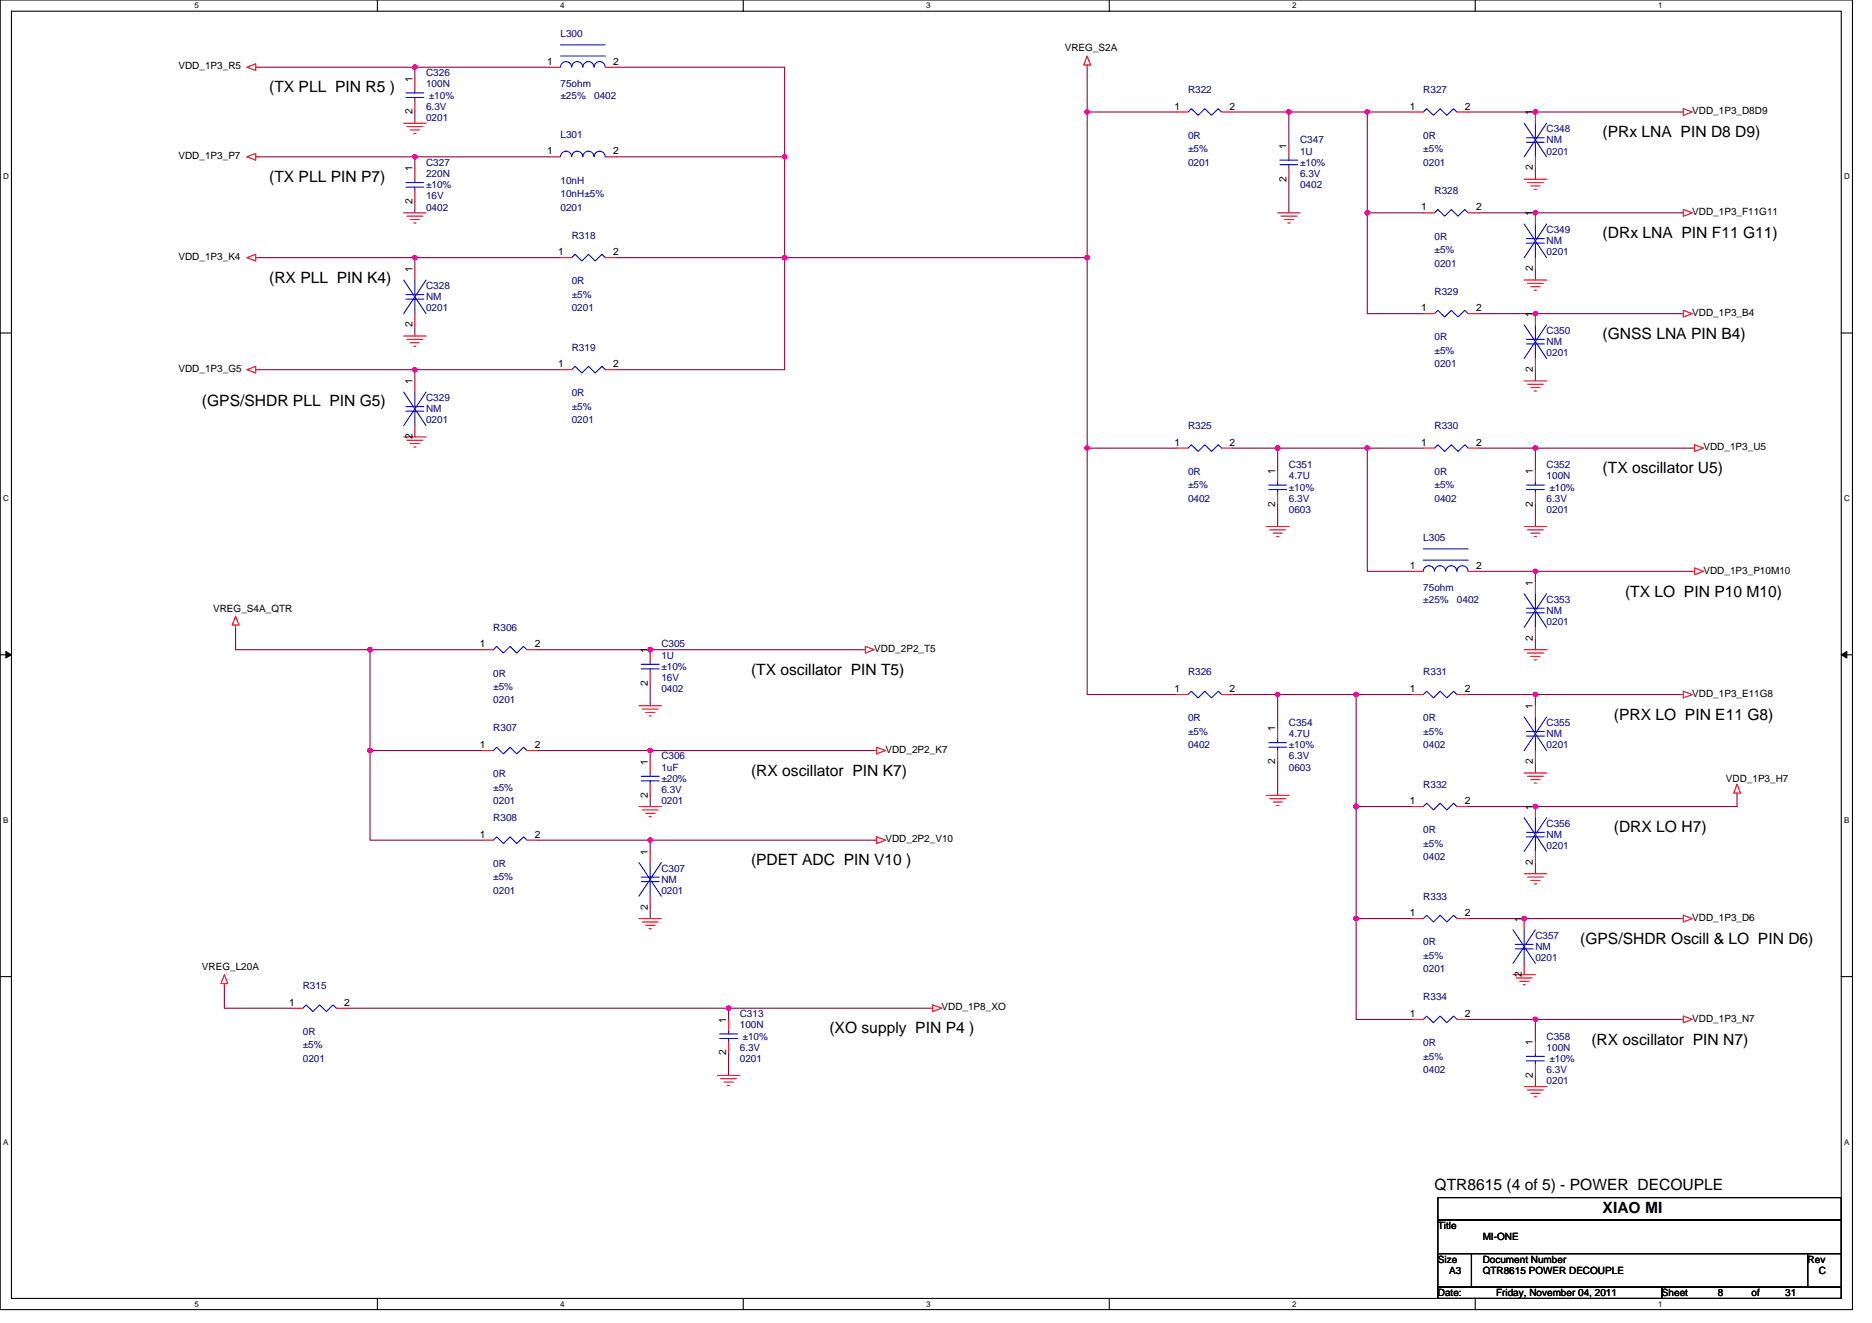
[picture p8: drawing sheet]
<svg xmlns="http://www.w3.org/2000/svg" width="297mm" height="210mm" viewBox="0 0 297 210" stroke-linecap="round" stroke-linejoin="round" font-family="sans-serif">
<path d="M0 0h293.9v207.9h-293.9zM1.8 1.8h290.4v204.3h-290.4z" fill="none" stroke="#000" stroke-width=".17"/>
<g fill="#fff">
<path d="M30.8 .2h.7v1.4h-.7z"/>
<path d="M30.8 206.3h.7v1.4h-.7z"/>
</g>
<path d="M59.9 0v1.8M59.9 206.1v1.8" fill="none" stroke="#000" stroke-width=".17"/>
<g fill="#fff">
<path d="M88.9 .2h.7v1.4h-.7z"/>
<path d="M88.9 206.3h.7v1.4h-.7z"/>
</g>
<path d="M117.9 0v1.8M117.9 206.1v1.8" fill="none" stroke="#000" stroke-width=".17"/>
<g fill="#fff">
<path d="M147 .2h.7v1.4h-.7z"/>
<path d="M147 206.3h.7v1.4h-.7z"/>
</g>
<path d="M176 0v1.8M176 206.1v1.8" fill="none" stroke="#000" stroke-width=".17"/>
<g fill="#fff">
<path d="M205 .2h.7v1.4h-.7z"/>
<path d="M205 206.3h.7v1.4h-.7z"/>
</g>
<path d="M234.1 0v1.8M234.1 206.1v1.8" fill="none" stroke="#000" stroke-width=".17"/>
<g fill="#fff">
<path d="M263.1 .2h.7v1.4h-.7z"/>
<path d="M263.1 206.3h.7v1.4h-.7z"/>
<path d="M.5 27.3h.9v1.4h-.9z"/>
<path d="M292.6 27.3h.9v1.4h-.9z"/>
<path d="M.5 78.4h.9v1.4h-.9z"/>
<path d="M292.6 78.4h.9v1.4h-.9z"/>
</g>
<path d="M0 52.9h1.8M292.2 52.9h1.7" fill="none" stroke="#000" stroke-width=".17"/>
<g fill="#fff">
<path d="M.5 129.5h.8v1.4h-.8z"/>
<path d="M292.6 129.5h.9v1.4h-.9z"/>
</g>
<path d="M0 103.9h1.8M292.2 103.9h1.7" fill="none" stroke="#000" stroke-width=".17"/>
<path d="M.9 103.4l.9 .5-.9 .5zM292.2 103.9l.8-.5v1z" fill="#000" stroke="#000" stroke-width=".16"/>
<g fill="#fff">
<path d="M.5 180.5h.8v1.4h-.8z"/>
<path d="M292.6 180.5h.9v1.4h-.9z"/>
</g>
<path d="M0 155h1.8M292.2 155h1.7M228.2 190.1h64v3.5h-64zM228.2 193.6h64v5.4h-64zM228.2 199h5.3v5.3h-5.3zM233.5 199h53.3v5.3h-53.3zM286.8 199h5.4v5.3h-5.4zM228.2 204.3h35.5v1.8h-35.5zM263.7 204.3h28.5v1.8h-28.5z" fill="none" stroke="#000" stroke-width=".17"/>
<g fill="none" stroke="#800040" stroke-width=".17">
<path d="M40.9 10.7h24.9v1.7M65.8 17.8v1.8M65.8 10.7h21.4M97.8 10.7h26.7v14.2M172.5 17.8v23.1M172.5 10.7v7.1M172.5 17.8h14.2M195.6 17.8h8.9v5.3M204.5 17.8h12.5M217 17.8h7.1M217 17.8v16M266.7 17.8h-33.7"/>
<path d="M40.9 24.9h24.9M65.8 24.9h21.4M65.8 32v1.8M65.8 24.9v1.8M97.8 24.9h26.7M124.5 24.9v16M204.5 28.4v5.4M217 33.8v16h8.8M217 33.8h8.8M234.7 33.8h8.9M243.6 33.8h23.1M243.6 26.7v1.7"/>
<path d="M40.9 40.9h24.9v1.8M40.9 58.7h24.9v1.8M65.8 40.9h23.1M65.8 58.7h23.1M65.8 51.6v1.7M97.8 40.9h26.7M124.5 40.9h48M124.5 40.9v17.8h-26.7M172.5 40.9v30.2M234.7 49.8h8.9M243.6 49.8h23.1M243.6 58.7v1.8"/>
<path d="M243.6 42.7v1.8M172.5 71.1v39.1h14.2M172.5 71.1h14.2M195.6 71.1h7.1M202.7 71.1v3.6M202.7 71.1h14.3M217 71.1h8.8M217 71.1v19.6h7.1M234.7 71.1h8.9M243.6 71.1v3.6M243.6 71.1h24.9M37.4 99.6v3.5h21.3"/>
<path d="M202.7 80v3.6M234.7 90.7h33.8M243.6 90.7v1.8M243.6 80v3.6M58.7 103.1h17.8M58.7 119.1h17.8M58.7 119.1v14.2h17.8M58.7 103.1v16M85.4 119.1h17.8v1.8M103.2 119.1h35.5M103.2 108.5v3.5M136.9 103.1h-51.5"/>
<path d="M195.6 110.2h7.1M202.7 110.2v5.4M202.7 110.2h12.5M215.2 110.2v17.8M215.2 110.2h8.9M233 110.2h10.6M243.6 101.3v1.8M266.7 110.2h-23.1v1.8M85.4 133.3h17.8M103.2 133.4v1.7M103.2 133.3h35.5M103.2 126.2v1.8"/>
<path d="M202.7 120.9v5.3M215.2 128h8.9M215.2 128v17.8M243.6 120.9v1.8M243.6 136.9v1.8M275.6 126.2v1.8h-42.6M35.6 156.5v3.5h10.7M103.2 144v1.8M215.2 145.8h8.9M215.2 145.8v16h8.9M266.7 145.8h-33.7M55.2 160h60.4v1.8"/>
<path d="M115.6 167.1v3.6M115.6 160h32M233 161.8h10.6M243.6 170.7v1.8M266.7 161.8h-23.1v3.6"/>
</g>
<g fill="#f0f" stroke="#f0f" stroke-width=".17">
<circle cx="124.5" cy="40.9" r=".35"/>
<circle cx="124.5" cy="24.9" r=".35"/>
<circle cx="65.8" cy="10.7" r=".35"/>
<circle cx="65.8" cy="24.9" r=".35"/>
<circle cx="65.8" cy="40.9" r=".35"/>
<circle cx="65.8" cy="58.7" r=".35"/>
<circle cx="172.5" cy="17.8" r=".35"/>
<circle cx="172.5" cy="40.9" r=".35"/>
<circle cx="172.5" cy="71.1" r=".35"/>
<circle cx="215.2" cy="128" r=".35"/>
<circle cx="204.5" cy="17.8" r=".35"/>
<circle cx="202.7" cy="71.1" r=".35"/>
<circle cx="215.2" cy="110.2" r=".35"/>
<circle cx="216.9" cy="17.8" r=".35"/>
<circle cx="216.9" cy="33.8" r=".35"/>
<circle cx="215.2" cy="145.8" r=".35"/>
<circle cx="202.7" cy="110.2" r=".35"/>
<circle cx="216.9" cy="71.1" r=".35"/>
<circle cx="243.6" cy="17.8" r=".35"/>
<circle cx="243.6" cy="33.8" r=".35"/>
<circle cx="243.6" cy="49.8" r=".35"/>
<circle cx="243.6" cy="71.1" r=".35"/>
<circle cx="243.6" cy="90.7" r=".35"/>
<circle cx="243.6" cy="110.2" r=".35"/>
<circle cx="241.8" cy="145.8" r=".35"/>
<circle cx="243.6" cy="161.8" r=".35"/>
<circle cx="243.6" cy="128" r=".35"/>
<circle cx="103.2" cy="103.1" r=".35"/>
<circle cx="103.2" cy="119.1" r=".35"/>
<circle cx="103.2" cy="133.3" r=".35"/>
<circle cx="115.6" cy="160" r=".35"/>
<circle cx="58.7" cy="103.1" r=".35"/>
<circle cx="58.7" cy="119.1" r=".35"/>
</g>
<g fill="none" stroke="#f00" stroke-width=".17">
<path d="M39.2 10.7l1.4-.6v1.1zM40.6 10.7h.3M64 19.6h3.6M65.8 12.4v1.8M65.8 16v1.8M87.2 10.7h1.7M96.1 10.7h1.7M172.5 8.9l.5 1.4h-1zM172.5 10.3v.4M186.7 17.8h1.8M193.8 17.8h1.8M224.1 17.8h1.7"/>
<path d="M231.2 17.8h1.8M243.6 17.8v1.8M266.7 17.8h.4M267.1 17.3l1.4 .5-1.4 .5zM39.2 24.9l1.4-.5v1zM40.6 24.9h.3M64 33.8h3.6M64.6 20.1h2.5M64.6 34.3h2.5M65.1 20.6h1.4M65.1 34.8h1.4M65.7 21.2h.3"/>
<path d="M65.7 35.4h.3M65.8 26.7v1.7M65.8 30.2v1.8M87.2 24.9h1.7M96.1 24.9h1.7M202.7 33.8h3.6M203.3 34.3h2.5M203.8 34.8h1.4M204.3 35.4h.4M204.5 23.1v1.8M204.5 26.7v1.7M225.8 33.8h1.8"/>
<path d="M233 33.8h1.7M241.8 28.4h3.6M242.4 29h2.5M242.9 29.5h1.4M243.5 30.1h.3M243.6 33.8v1.8M243.6 24.9v1.8M266.7 33.8h.4M267.1 33.3l1.4 .5-1.4 .5zM39.2 40.9l1.4-.5v1zM39.2 58.7l1.4-.6v1.1zM40.6 40.9h.3"/>
<path d="M40.6 58.7h.3M64 53.3h3.6M64.6 53.9h2.5M65.1 54.4h1.4M65.7 54.9h.3M65.8 42.7v1.7M65.8 49.8v1.8M88.9 58.7h1.8M88.9 40.9h1.8M96.1 58.7h1.7M96.1 40.9h1.7M225.8 49.8h1.8"/>
<path d="M233 49.8h1.7M241.8 44.4h3.6M242.4 45h2.5M242.9 45.5h1.4M243.5 46.1h.3M243.6 40.9v1.8M243.6 49.8v1.8M243.6 56.9v1.8M266.7 49.8h.4M267.1 49.3l1.4 .5-1.4 .5zM64 69.3h3.6M64.6 69.9h2.5"/>
<path d="M65.1 70.4h1.4M65.7 71h.3M65.8 60.5v1.7M65.8 67.6v1.7M186.7 71.1h1.8M193.8 71.1h1.8M202.7 74.7v1.8M202.7 78.2v1.8M225.8 71.1h1.8M233 71.1h1.7M241.8 60.5h3.6M242.4 61h2.5"/>
<path d="M242.9 61.5h1.4M243.5 62.1h.3M243.6 74.7v1.8M243.6 78.2v1.8M268.5 71.1h.4M268.9 70.6l1.4 .5-1.4 .5zM37.4 99.2v.4M37.4 97.8l.5 1.4h-1.1zM201 83.6h3.5M201.5 84.1h2.5M202 84.6h1.5M202.6 85.2h.3"/>
<path d="M224.1 90.7h1.7M233 90.7h1.7M241.8 83.6h3.6M242.4 84.1h2.5M242.9 84.6h1.4M243.5 85.2h.3M243.6 92.5v1.7M243.6 99.6v1.7M268.5 90.7h.4M268.9 90.1l1.4 .6-1.4 .5zM76.5 119.1h1.8M76.5 103.1h1.8"/>
<path d="M83.6 119.1h1.8M83.6 103.1h1.8M101.4 112h3.5M101.9 112.5h2.5M102.4 113.1h1.5M103 113.6h.3M103.2 103.1v1.8M103.2 106.7v1.8M136.9 103.1h.4M137.3 102.6l1.4 .5-1.4 .6zM138.7 119.1h.4M139.1 118.6l1.4 .5-1.4 .6z"/>
<path d="M186.7 110.2h1.8M193.8 110.2h1.8M202.7 115.6v1.7M202.7 119.1v1.8M224.1 110.2h1.7M231.2 110.2h1.8M241.8 103.1h3.6M242.4 103.7h2.5M242.9 104.2h1.4M243.5 104.7h.3M243.6 112v1.8M243.6 119.1v1.8"/>
<path d="M266.7 110.2h.4M267.1 109.7l1.4 .5-1.4 .6zM76.5 133.3h1.8M83.6 133.3h1.8M101.4 128h3.5M101.9 128.5h2.5M102.4 129.1h1.5M103 129.6h.3M103.2 120.9v1.8M103.2 124.5v1.7M103.2 135.1v1.8M138.7 133.3h.4"/>
<path d="M139.1 132.8l1.4 .5-1.4 .6zM201 126.2h3.5M201.5 126.8h2.5M202 127.3h1.5M202.6 127.8h.3M224.1 128h1.7M231.2 128h1.8M241.8 122.7h3.6M241.8 138.7h3.6M242.4 123.2h2.5M242.4 139.2h2.5M242.9 123.7h1.4"/>
<path d="M242.9 139.7h1.4M243.5 124.3h.3M243.6 128v1.8M243.6 135.1v1.8M275.6 124.5l.6 1.4h-1.1zM275.6 125.9v.3M35.6 154.7l.5 1.4h-1zM35.6 156.1v.4M101.4 145.8h3.5M101.9 146.3h2.5M102.4 146.9h1.5M103 147.4h.3"/>
<path d="M103.2 142.2v1.8M148 159.5l1.4 .5-1.4 .5zM224.1 145.8h1.7M231.2 145.8h1.8M240.1 154.7h3.5M240.6 155.2h2.5M241.1 155.7h1.5M241.7 156.3h.3M241.8 145.8v1.8M241.8 152.9v1.8M243.5 140.3h.3M266.7 145.8h.4"/>
<path d="M267.1 145.3l1.4 .5-1.4 .5zM46.3 160h1.7M53.4 160h1.8M113.8 170.7h3.6M114.4 171.2h2.5M114.9 171.7h1.4M115.4 172.3h.4M115.6 161.8v1.8M115.6 165.4v1.7M147.6 160h.4M224.1 161.8h1.7M231.2 161.8h1.8"/>
<path d="M241.8 172.5h3.6M242.4 173h2.5M242.9 173.5h1.4M243.5 174.1h.3M243.6 165.4v1.7M243.6 168.9v1.8M266.7 161.8h.4M267.1 161.3l1.4 .5-1.4 .5z"/>
</g>
<g fill="none" stroke="#00f" stroke-width=".17">
<path d="M64.4 14.8h2.8M64.4 15.5h2.8M65.8 14.2v.6M65.8 15.5v.5M88.9 8.9h7.2M88.9 7.1h7.2M88.9 10.6a.88 .88 0 0 1 .9-.8 .88 .88 0 0 1 .9 .8M92.5 10.6a.88 .88 0 0 0-.9-.8 .88 .88 0 0 0-.9 .8M94.3 10.6a.88 .88 0 0 0-.9-.8 .88 .88 0 0 0-.9 .8M96 10.6a.88 .88 0 0 0-.8-.8 .88 .88 0 0 0-.9 .8M188.5 17.8l.5-.5 1.1 1 1.1-1 1 1 1.1-1 .5 .5M225.8 17.8l.6-.5 1.1 1 1-1 1.1 1 1-1 .6 .5"/>
<path d="M241.8 19.6l3.6 5.3M243.6 19.6v2.3M245.4 19.6l-3.6 5.3M64.4 29h2.8M64.4 29.7h2.8M65.8 28.4v.6M65.8 29.7v.5M90.7 24.9a.88 .88 0 0 0-.9-.9 .88 .88 0 0 0-.9 .9M92.5 24.9a.88 .88 0 0 0-.9-.9 .88 .88 0 0 0-.9 .9M94.3 24.9a.88 .88 0 0 0-.9-.9 .88 .88 0 0 0-.9 .9M96 24.9a.88 .88 0 0 0-.8-.9 .88 .88 0 0 0-.9 .9M203.1 25.4h2.8"/>
<path d="M203.1 26.1h2.8M204.5 24.9v.5M204.5 26.1v.6M227.6 33.8l.6-.5 1 1 1.1-1 1 1 1.1-1 .6 .5M241.8 35.6l3.6 5.3M242.2 37.9h2.8M242.2 38.6h2.8M242.2 21.9h2.8M242.2 22.6h2.8M243.6 35.6v2.3M243.6 38.6v2.3M243.6 22.6v2.3"/>
<path d="M245.4 35.6l-3.6 5.3M64 44.4l3.6 5.4M64.4 46.8h2.8M64.4 47.5h2.8M65.8 44.4v2.4M65.8 47.5v2.3M67.6 44.4l-3.6 5.4M90.7 58.7l.5-.6 1.1 1.1 1.1-1.1 1 1.1 1.1-1.1 .6 .6M90.7 40.9l.5-.5 1.1 1 1.1-1 1 1 1.1-1 .6 .5M227.6 49.8l.6-.5 1 1 1.1-1 1 1 1.1-1 .6 .5M241.8 51.6l3.6 5.3M242.2 53.9h2.8"/>
<path d="M242.2 54.6h2.8M243.6 51.6v2.3M243.6 54.6v2.3M245.4 51.6l-3.6 5.3M64 62.2l3.6 5.4M64.4 64.5h2.8M64.4 65.3h2.8M65.8 62.2v2.3M65.8 65.3v2.3M67.6 62.2l-3.6 5.4M188.5 71.1l.5-.5 1.1 1 1.1-1 1 1 1.1-1 .5 .5M201.3 77h2.8"/>
<path d="M201.3 77.7h2.8M202.7 76.5v.5M202.7 77.7v.5M227.6 71.1l.6-.5 1 1 1.1-1 1 1 1.1-1 .6 .5M242.2 77h2.8M242.2 77.7h2.8M243.6 76.5v.5M243.6 77.7v.5M225.8 90.7a.88 .88 0 0 1 .9-.9 .88 .88 0 0 1 .9 .9 .89 .89 0 0 1 .9-.9 .89 .89 0 0 1 .9 .9M225.8 88.9h7.2M225.8 87.1h7.2M229.4 90.7a.88 .88 0 0 1 .9-.9 .88 .88 0 0 1 .9 .9"/>
<path d="M231.2 90.7a.88 .88 0 0 1 .9-.9 .88 .88 0 0 1 .8 .9M241.8 94.2l3.6 5.4M242.2 96.5h2.8M242.2 97.3h2.8M243.6 94.2v2.3M243.6 97.3v2.3M245.4 94.2l-3.6 5.4M78.3 119.1l.5-.5 1.1 1.1 1-1.1 1.1 1.1 1.1-1.1 .5 .5M78.3 103.1l.5-.5 1.1 1.1 1-1.1 1.1 1.1 1.1-1.1 .5 .5M101.7 105.4h2.9M101.7 106.2h2.9M103.2 104.9v.5"/>
<path d="M103.2 106.2v.5M188.5 110.2l.5-.5 1.1 1.1 1.1-1.1 1 1.1 1.1-1.1 .5 .5M201.3 117.9h2.8M201.3 118.6h2.8M202.7 117.3v.6M202.7 118.6v.5M225.8 110.2l.6-.5 1.1 1.1 1-1.1 1.1 1.1 1-1.1 .6 .5M241.8 113.8l3.6 5.3M242.2 116.1h2.8M242.2 116.8h2.8M243.6 113.8v2.3M243.6 116.8v2.3"/>
<path d="M245.4 113.8l-3.6 5.3M78.3 133.3l.5-.5 1.1 1.1 1-1.1 1.1 1.1 1.1-1.1 .5 .5M101.4 136.9l3.5 5.3M101.7 123.2h2.9M101.7 123.9h2.9M101.7 139.2h2.9M101.7 139.9h2.9M103.2 122.7v.5M103.2 123.9v.6M103.2 136.9v2.3M103.2 139.9v2.3M104.9 136.9l-3.5 5.3"/>
<path d="M225.8 128l.6-.5 1.1 1 1-1 1.1 1 1-1 .6 .5M241.8 129.8l3.6 5.3M242.2 132.1h2.8M242.2 132.8h2.8M243.6 129.8v2.3M243.6 132.8v2.3M245.4 129.8l-3.6 5.3M225.8 145.8l.6-.5 1.1 1 1-1 1.1 1 1-1 .6 .5M240.1 147.6l3.5 5.3M240.4 149.9h2.9M240.4 150.6h2.9M241.8 147.6v2.3"/>
<path d="M241.8 150.6v2.3M243.6 147.6l-3.5 5.3M48 160l.6-.5 1.1 1 1-1 1.1 1 1-1 .6 .5M114.2 164.1h2.8M114.2 164.8h2.8M115.6 163.6v.5M115.6 164.8v.6M225.8 161.8l.6-.5 1.1 1 1-1 1.1 1 1-1 .6 .5M242.2 167.7h2.8M242.2 168.4h2.8M243.6 167.1v.6M243.6 168.4v.5"/>
</g>
<g font-size="2.5">
<text x="42.7" y="14.7">(TX PLL PIN R5 )</text>
<text x="254.3" y="21.8">(PRx LNA PIN D8 D9)</text>
<text x="42.7" y="28.9">(TX PLL PIN P7)</text>
<text x="254.3" y="37.8">(DRx LNA PIN F11 G11)</text>
<text x="42.7" y="44.9">(RX PLL PIN K4)</text>
<text x="254.3" y="53.8">(GNSS LNA PIN B4)</text>
<text x="32" y="64.5">(GPS/SHDR PLL PIN G5)</text>
<text x="254.3" y="75.1">(TX oscillator U5)</text>
<text x="257.8" y="94.7">(TX LO PIN P10 M10)</text>
<text x="119.2" y="107.1">(TX oscillator PIN T5)</text>
<text x="256.1" y="114.2">(PRX LO PIN E11 G8)</text>
<text x="119.2" y="123.1">(RX oscillator PIN K7)</text>
<text x="119.2" y="137.3">(PDET ADC PIN V10 )</text>
<text x="256.1" y="132">(DRX LO H7)</text>
<text x="250.7" y="149.8">(GPS/SHDR Oscill &amp; LO PIN D6)</text>
<text x="131.6" y="164">(XO supply PIN P4 )</text>
<text x="252.5" y="165.8">(RX oscillator PIN N7)</text>
<text x="227.6" y="188.9">QTR8615 (4 of 5) - POWER DECOUPLE</text>
<text x="254.3" y="192.5">XIAO MI</text>
</g>
<g font-size="1.6" fill="#000080">
<text x="88.9" y="5.9">L300</text>
<text x="67.6" y="12.1">C326</text>
<text x="67.6" y="13.9">100N</text>
<text x="67.6" y="17.4">6.3V</text>
<text x="68" y="15.6">±10%</text>
<text x="88.9" y="13.9">75ohm</text>
<text x="88.9" y="15.6">±25%</text>
<text x="94.3" y="15.6">0402</text>
<text x="188.5" y="14.8">R322</text>
<text x="225.8" y="14.8">R327</text>
<text x="67.6" y="19.2">0201</text>
<text x="88.9" y="21.9">L301</text>
<text x="188.5" y="22">0R</text>
<text x="206.3" y="22.8">C347</text>
<text x="225.8" y="22">0R</text>
<text x="245.4" y="21">C348</text>
<text x="245.4" y="22.8">NM</text>
<text x="67.6" y="26.3">C327</text>
<text x="67.6" y="28.1">220N</text>
<text x="67.6" y="29.9">±10%</text>
<text x="88.9" y="29.1">10nH</text>
<text x="188.5" y="24.2">±5%</text>
<text x="188.5" y="26.3">0201</text>
<text x="206.3" y="24.5">1U</text>
<text x="206.3" y="28.1">6.3V</text>
<text x="206.3" y="26.3">±10%</text>
<text x="206.3" y="29.9">0402</text>
<text x="225.8" y="24.2">±5%</text>
<text x="225.8" y="26.3">0201</text>
<text x="245.4" y="24.5">0201</text>
<text x="67.6" y="31.6">16V</text>
<text x="67.6" y="33.4">0402</text>
<text x="88.9" y="31.3">10nH±5%</text>
<text x="88.9" y="33.4">0201</text>
<text x="227.6" y="30.8">R328</text>
<text x="90.7" y="37.9">R318</text>
<text x="227.6" y="38">0R</text>
<text x="227.6" y="40.2">±5%</text>
<text x="245.4" y="37">C349</text>
<text x="245.4" y="38.8">NM</text>
<text x="245.4" y="40.5">0201</text>
<text x="67.6" y="45.9">C328</text>
<text x="67.6" y="47.6">NM</text>
<text x="90.7" y="45.1">0R</text>
<text x="90.7" y="47.3">±5%</text>
<text x="227.6" y="46.8">R329</text>
<text x="227.6" y="42.3">0201</text>
<text x="67.6" y="49.4">0201</text>
<text x="90.7" y="49.4">0201</text>
<text x="245.4" y="53">C350</text>
<text x="90.7" y="55.6">R319</text>
<text x="227.6" y="54">0R</text>
<text x="227.6" y="56.2">±5%</text>
<text x="227.6" y="58.3">0201</text>
<text x="245.4" y="54.8">NM</text>
<text x="245.4" y="56.5">0201</text>
<text x="67.6" y="63.6">C329</text>
<text x="67.6" y="65.4">NM</text>
<text x="90.7" y="62.9">0R</text>
<text x="90.7" y="65.1">±5%</text>
<text x="67.6" y="67.2">0201</text>
<text x="90.7" y="67.2">0201</text>
<text x="188.5" y="68.1">R325</text>
<text x="227.6" y="68.1">R330</text>
<text x="188.5" y="75.4">0R</text>
<text x="188.5" y="77.5">±5%</text>
<text x="204.5" y="74.3">C351</text>
<text x="204.5" y="76.1">4.7U</text>
<text x="204.5" y="77.9">±10%</text>
<text x="227.6" y="75.4">0R</text>
<text x="227.6" y="77.5">±5%</text>
<text x="245.4" y="74.3">C352</text>
<text x="245.4" y="76.1">100N</text>
<text x="245.8" y="77.9">±10%</text>
<text x="188.5" y="79.7">0402</text>
<text x="204.5" y="79.7">6.3V</text>
<text x="204.5" y="81.4">0603</text>
<text x="227.6" y="79.7">0402</text>
<text x="245.4" y="79.7">6.3V</text>
<text x="245.4" y="81.4">0201</text>
<text x="225.8" y="85.9">L305</text>
<text x="225.8" y="93.9">75ohm</text>
<text x="225.8" y="95.7">±25%</text>
<text x="231.2" y="95.7">0402</text>
<text x="245.4" y="95.7">C353</text>
<text x="78.3" y="100.1">R306</text>
<text x="245.4" y="97.4">NM</text>
<text x="245.4" y="99.2">0201</text>
<text x="78.3" y="107.4">0R</text>
<text x="104.9" y="102.8">C305</text>
<text x="104.9" y="104.5">1U</text>
<text x="104.9" y="106.3">±10%</text>
<text x="188.5" y="107.2">R326</text>
<text x="225.8" y="107.2">R331</text>
<text x="78.3" y="109.5">±5%</text>
<text x="78.3" y="111.7">0201</text>
<text x="104.9" y="108.1">16V</text>
<text x="104.9" y="109.9">0402</text>
<text x="78.3" y="116.1">R307</text>
<text x="188.5" y="114.5">0R</text>
<text x="188.5" y="116.6">±5%</text>
<text x="188.5" y="118.8">0402</text>
<text x="204.5" y="115.2">C354</text>
<text x="204.5" y="117">4.7U</text>
<text x="204.5" y="118.8">±10%</text>
<text x="225.8" y="114.5">0R</text>
<text x="225.8" y="116.6">±5%</text>
<text x="225.8" y="118.8">0402</text>
<text x="245.4" y="115.2">C355</text>
<text x="245.4" y="117">NM</text>
<text x="245.4" y="118.8">0201</text>
<text x="78.3" y="123.4">0R</text>
<text x="78.3" y="125.5">±5%</text>
<text x="104.9" y="120.5">C306</text>
<text x="104.9" y="122.3">1uF</text>
<text x="104.9" y="125.9">6.3V</text>
<text x="104.9" y="124.1">±20%</text>
<text x="204.5" y="120.5">6.3V</text>
<text x="204.5" y="122.3">0603</text>
<text x="225.8" y="125">R332</text>
<text x="78.3" y="130.3">R308</text>
<text x="78.3" y="127.7">0201</text>
<text x="104.9" y="127.7">0201</text>
<text x="245.4" y="131.2">C356</text>
<text x="78.3" y="137.6">0R</text>
<text x="225.8" y="132.3">0R</text>
<text x="225.8" y="134.4">±5%</text>
<text x="225.8" y="136.5">0402</text>
<text x="245.4" y="133">NM</text>
<text x="245.4" y="134.8">0201</text>
<text x="78.3" y="139.7">±5%</text>
<text x="78.3" y="141.9">0201</text>
<text x="104.9" y="138.3">C307</text>
<text x="104.9" y="140.1">NM</text>
<text x="104.9" y="141.9">0201</text>
<text x="225.8" y="142.8">R333</text>
<text x="243.6" y="149">C357</text>
<text x="225.8" y="150.1">0R</text>
<text x="225.8" y="152.2">±5%</text>
<text x="225.8" y="154.3">0201</text>
<text x="243.6" y="150.8">NM</text>
<text x="243.6" y="152.5">0201</text>
<text x="48" y="157">R315</text>
<text x="117.4" y="161.4">C313</text>
<text x="225.8" y="158.8">R334</text>
<text x="48" y="164.3">0R</text>
<text x="48" y="166.4">±5%</text>
<text x="117.4" y="163.2">100N</text>
<text x="117.4" y="166.8">6.3V</text>
<text x="117.8" y="165">±10%</text>
<text x="225.8" y="166.1">0R</text>
<text x="245.4" y="165">C358</text>
<text x="245.4" y="166.8">100N</text>
<text x="48" y="168.6">0201</text>
<text x="117.4" y="168.6">0201</text>
<text x="225.8" y="168.2">±5%</text>
<text x="225.8" y="170.3">0402</text>
<text x="245.4" y="170.3">6.3V</text>
<text x="245.4" y="172.1">0201</text>
<text x="245.8" y="168.6">±10%</text>
</g>
<g font-size="1.6">
<text x="28.3" y="11">VDD_1P3_R5</text>
<text x="86.8" y="10.3">1</text>
<text x="97.3" y="10.3">2</text>
<text x="168.9" y="8.2">VREG_S2A</text>
<text x="65.4" y="13" transform="rotate(-90 65.4 13)">1</text>
<text x="186.4" y="17.4">1</text>
<text x="195.1" y="17.4">2</text>
<text x="223.7" y="17.4">1</text>
<text x="232.4" y="17.4">2</text>
<text x="65.4" y="18.2" transform="rotate(-90 65.4 18.2)">2</text>
<text x="204.1" y="23.6" transform="rotate(-90 204.1 23.6)">1</text>
<text x="243.2" y="18.3" transform="rotate(-90 243.2 18.3)">1</text>
<text x="268.5" y="18.1">VDD_1P3_D8D9</text>
<text x="28.3" y="25.3">VDD_1P3_P7</text>
<text x="65.4" y="27.2" transform="rotate(-90 65.4 27.2)">1</text>
<text x="86.8" y="24.5">1</text>
<text x="97.3" y="24.5">2</text>
<text x="204.1" y="28.8" transform="rotate(-90 204.1 28.8)">2</text>
<text x="243.2" y="27.1" transform="rotate(-90 243.2 27.1)">2</text>
<text x="65.4" y="32.4" transform="rotate(-90 65.4 32.4)">2</text>
<text x="225.5" y="33.4">1</text>
<text x="234.2" y="33.4">2</text>
<text x="243.2" y="34.3" transform="rotate(-90 243.2 34.3)">1</text>
<text x="268.5" y="34.1">VDD_1P3_F11G11</text>
<text x="28.3" y="41.3">VDD_1P3_K4</text>
<text x="88.6" y="40.5">1</text>
<text x="97.3" y="40.5">2</text>
<text x="65.4" y="43.2" transform="rotate(-90 65.4 43.2)">1</text>
<text x="243.2" y="43.1" transform="rotate(-90 243.2 43.1)">2</text>
<text x="65.4" y="51.9" transform="rotate(-90 65.4 51.9)">2</text>
<text x="225.5" y="49.4">1</text>
<text x="234.2" y="49.4">2</text>
<text x="243.2" y="50.3" transform="rotate(-90 243.2 50.3)">1</text>
<text x="268.5" y="50.1">VDD_1P3_B4</text>
<text x="28.3" y="59">VDD_1P3_G5</text>
<text x="88.6" y="58.3">1</text>
<text x="97.3" y="58.3">2</text>
<text x="243.2" y="59.1" transform="rotate(-90 243.2 59.1)">2</text>
<text x="65.4" y="61" transform="rotate(-90 65.4 61)">1</text>
<text x="65.4" y="69.7" transform="rotate(-90 65.4 69.7)">2</text>
<text x="186.4" y="70.7">1</text>
<text x="195.1" y="70.7">2</text>
<text x="225.5" y="70.7">1</text>
<text x="234.2" y="70.7">2</text>
<text x="270.3" y="71.5">VDD_1P3_U5</text>
<text x="202.3" y="75.2" transform="rotate(-90 202.3 75.2)">1</text>
<text x="243.2" y="75.2" transform="rotate(-90 243.2 75.2)">1</text>
<text x="202.3" y="80.4" transform="rotate(-90 202.3 80.4)">2</text>
<text x="243.2" y="80.4" transform="rotate(-90 243.2 80.4)">2</text>
<text x="223.7" y="90.3">1</text>
<text x="234.2" y="90.3">2</text>
<text x="243.2" y="93" transform="rotate(-90 243.2 93)">1</text>
<text x="270.3" y="91">VDD_1P3_P10M10</text>
<text x="33.8" y="97.1">VREG_S4A_QTR</text>
<text x="243.2" y="101.7" transform="rotate(-90 243.2 101.7)">2</text>
<text x="76.1" y="102.7">1</text>
<text x="84.9" y="102.7">2</text>
<text x="102.8" y="103.7" transform="rotate(-90 102.8 103.7)">1</text>
<text x="138.7" y="103.5">VDD_2P2_T5</text>
<text x="102.8" y="108.8" transform="rotate(-90 102.8 108.8)">2</text>
<text x="186.4" y="109.9">1</text>
<text x="195.1" y="109.9">2</text>
<text x="223.7" y="109.9">1</text>
<text x="232.4" y="109.9">2</text>
<text x="243.2" y="112.5" transform="rotate(-90 243.2 112.5)">1</text>
<text x="268.5" y="110.6">VDD_1P3_E11G8</text>
<text x="76.1" y="118.7">1</text>
<text x="84.9" y="118.7">2</text>
<text x="140.5" y="119.5">VDD_2P2_K7</text>
<text x="202.3" y="116.1" transform="rotate(-90 202.3 116.1)">1</text>
<text x="102.8" y="121.4" transform="rotate(-90 102.8 121.4)">1</text>
<text x="202.3" y="121.3" transform="rotate(-90 202.3 121.3)">2</text>
<text x="243.2" y="121.3" transform="rotate(-90 243.2 121.3)">2</text>
<text x="273.9" y="124.1">VDD_1P3_H7</text>
<text x="102.8" y="126.6" transform="rotate(-90 102.8 126.6)">2</text>
<text x="223.7" y="127.6">1</text>
<text x="232.4" y="127.6">2</text>
<text x="243.2" y="128.5" transform="rotate(-90 243.2 128.5)">1</text>
<text x="76.1" y="133">1</text>
<text x="84.9" y="133">2</text>
<text x="102.8" y="135.7" transform="rotate(-90 102.8 135.7)">1</text>
<text x="140.5" y="133.7">VDD_2P2_V10</text>
<text x="243.2" y="137.3" transform="rotate(-90 243.2 137.3)">2</text>
<text x="102.8" y="144.4" transform="rotate(-90 102.8 144.4)">2</text>
<text x="223.7" y="145.4">1</text>
<text x="232.4" y="145.4">2</text>
<text x="241.5" y="146.3" transform="rotate(-90 241.5 146.3)">1</text>
<text x="268.5" y="146.2">VDD_1P3_D6</text>
<text x="32" y="154">VREG_L20A</text>
<text x="241.5" y="155.1" transform="rotate(-90 241.5 155.1)">2</text>
<text x="45.9" y="159.6">1</text>
<text x="54.6" y="159.6">2</text>
<text x="149.4" y="160.4">VDD_1P8_XO</text>
<text x="223.7" y="161.4">1</text>
<text x="232.4" y="161.4">2</text>
<text x="115.2" y="167.5" transform="rotate(-90 115.2 167.5)">2</text>
<text x="115.2" y="162.3" transform="rotate(-90 115.2 162.3)">1</text>
<text x="243.2" y="165.9" transform="rotate(-90 243.2 165.9)">1</text>
<text x="268.5" y="162.2">VDD_1P3_N7</text>
<text x="243.2" y="171.1" transform="rotate(-90 243.2 171.1)">2</text>
<text x="228.2" y="195.1">Title</text>
<text x="235.3" y="196.8">MI-ONE</text>
<text x="228.2" y="200.4">Size</text>
<text x="229.9" y="202.2">A3</text>
<text x="235.3" y="200.4">Document Number</text>
<text x="235.3" y="202.2">QTR8615 POWER DECOUPLE</text>
<text x="286.8" y="200.4">Rev</text>
<text x="288.6" y="202.2">C</text>
<text x="228.2" y="205.7">Date:</text>
<text x="237.4" y="205.7">Friday, November 04, 2011</text>
<text x="263.7" y="205.7">Sheet</text>
<text x="272.6" y="205.7">8</text>
<text x="277.9" y="205.7">of</text>
<text x="283.3" y="205.7">31</text>
</g>
<g font-size="1.3">
<text x="30.8" y="1.3">5</text>
<text x="88.9" y="1.3">4</text>
<text x="147" y="1.3">3</text>
<text x="205" y="1.3">2</text>
<text x="263.1" y="1.3">1</text>
<text x=".5" y="28.4">D</text>
<text x="292.6" y="28.4">D</text>
<text x=".5" y="79.5">C</text>
<text x="292.6" y="79.5">C</text>
<text x=".5" y="130.6">B</text>
<text x="292.6" y="130.6">B</text>
<text x=".5" y="181.7">A</text>
<text x="292.6" y="181.7">A</text>
<text x="30.8" y="207.4">5</text>
<text x="88.9" y="207.4">4</text>
<text x="147" y="207.4">3</text>
<text x="205" y="207.4">2</text>
<text x="263.1" y="207.4">1</text>
</g>
</svg>
